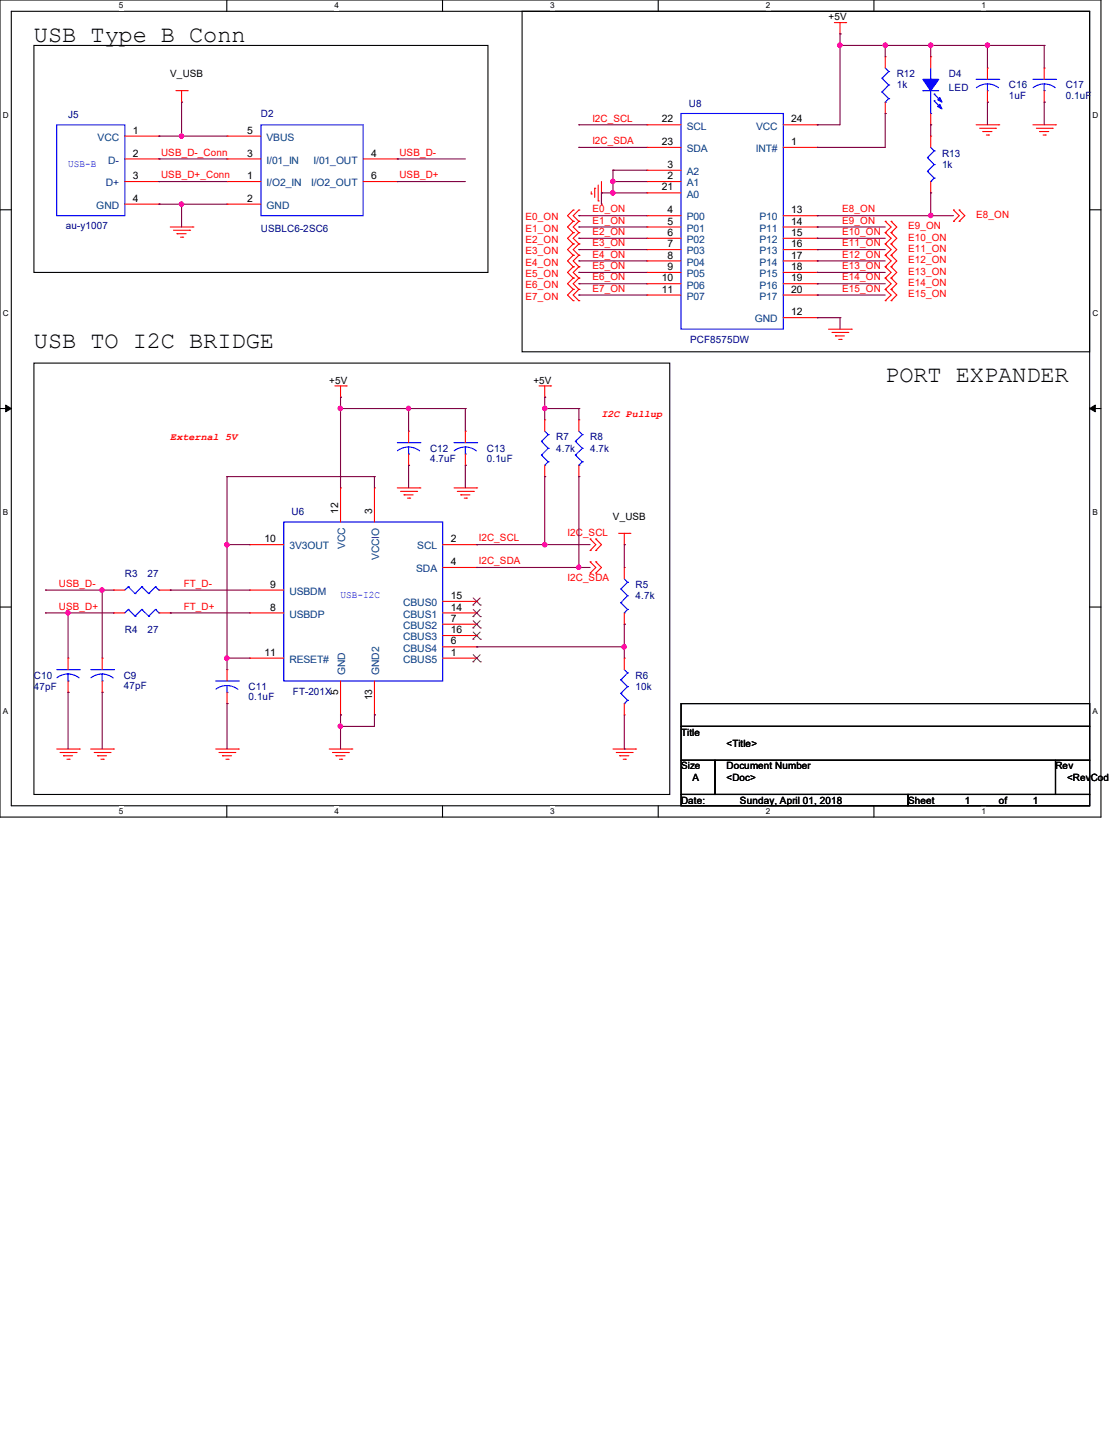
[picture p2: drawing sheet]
<svg xmlns="http://www.w3.org/2000/svg" width="216mm" height="279mm" viewBox="0 0 216 279" stroke-linecap="round" stroke-linejoin="round" font-family="sans-serif">
<path d="M0 0h214.3v159.1h-214.3zM2.2 2.2h209.9v154.7h-209.9z" fill="none" stroke="#000" stroke-width=".21"/>
<g fill="#fff">
<path d="M23.2 .2h.8v1.8h-.8z"/>
<path d="M23.2 157.1h.8v1.8h-.8z"/>
</g>
<path d="M44.2 0v2.2M44.2 156.9v2.2" fill="none" stroke="#000" stroke-width=".21"/>
<g fill="#fff">
<path d="M65.1 .2h.9v1.8h-.9z"/>
<path d="M65.1 157.1h.9v1.8h-.9z"/>
</g>
<path d="M86.1 0v2.2M86.1 156.9v2.2" fill="none" stroke="#000" stroke-width=".21"/>
<g fill="#fff">
<path d="M107.1 .2h.9v1.8h-.9z"/>
<path d="M107.1 157.1h.9v1.8h-.9z"/>
</g>
<path d="M128.1 0v2.2M128.1 156.9v2.2" fill="none" stroke="#000" stroke-width=".21"/>
<g fill="#fff">
<path d="M149.1 .2h.9v1.8h-.9z"/>
<path d="M149.1 157.1h.9v1.8h-.9z"/>
</g>
<path d="M170.1 0v2.2M170.1 156.9v2.2" fill="none" stroke="#000" stroke-width=".21"/>
<g fill="#fff">
<path d="M191.1 .2h.9v1.8h-.9z"/>
<path d="M191.1 157.1h.9v1.8h-.9z"/>
<path d="M.6 21.5h1.1v1.8h-1.1z"/>
<path d="M212.7 21.5h1.1v1.8h-1.1z"/>
<path d="M.6 60.2h1.1v1.7h-1.1z"/>
<path d="M212.7 60.2h1.1v1.7h-1.1z"/>
</g>
<path d="M0 40.9h2.2M212.1 40.9h2.2" fill="none" stroke="#000" stroke-width=".21"/>
<g fill="#fff">
<path d="M.6 98.8h1v1.8h-1z"/>
<path d="M212.7 98.8h1v1.8h-1z"/>
</g>
<path d="M0 79.5h2.2M212.1 79.5h2.2" fill="none" stroke="#000" stroke-width=".21"/>
<path d="M1.1 78.9l1.1 .6-1.1 .7zM212.1 79.5l1.1-.6v1.3z" fill="#000" stroke="#000" stroke-width=".19"/>
<g fill="#fff">
<path d="M.6 137.5h1v1.8h-1z"/>
<path d="M212.7 137.5h1v1.8h-1z"/>
</g>
<path d="M6.6 8.8h88.4v44.2h-88.4zM101.6 2.2h110.5v66.3h-110.5zM6.6 70.7h123.8v84h-123.8zM0 118.2h2.2M212.1 118.2h2.2M132.6 137h79.5v4.4h-79.5zM132.6 141.4h79.5v6.6h-79.5zM132.6 148h6.6v6.7h-6.6zM132.6 154.7h44.2v2.2h-44.2zM139.2 148h66.3v6.7h-66.3zM176.8 154.7h35.3v2.2h-35.3zM205.5 148h6.6v6.7h-6.6z" fill="none" stroke="#000" stroke-width=".21"/>
<g fill="none" stroke="#f00" stroke-width=".21">
<path d="M34.2 17.7h2.2M35.3 19.9h.1M35.3 17.7v2.2M36.4 17.7h.1M162.4 4.4h2.2M163.5 6.6h.1M163.5 4.4v2.2M164.6 4.4h.1M172.3 11h.1M172.3 11v2.3M172.3 19.9v2.2M181.2 11h.1"/>
<path d="M181.2 11v2.3M192.2 13.3h.1M192.2 19.9h.1M192.2 13.3v2.2M192.2 17.7v2.2M203.3 13.3h.1M203.3 19.9h.1M203.3 13.3v2.2M203.3 17.7v2.2M24.3 35.3h6.6M24.3 26.5h6.6M24.3 30.9h6.6"/>
<path d="M24.3 39.8h6.6M30.9 26.5h.1M30.9 30.9h.1M30.9 35.3h.1M30.9 39.8h.1M44.2 30.9h.1M44.2 35.3h.1M44.2 39.8h.1M44.2 26.5h.1M44.2 35.3h6.6M44.2 26.5h6.6M44.2 30.9h6.6"/>
<path d="M44.2 39.8h6.6M70.7 35.3h6.6M70.7 30.9h6.6M77.3 30.9h.1M77.3 35.3h.1M115.1 37.8h.1M115.1 37.3v.5M115.8 36.7h.1M115.8 36.7v1.7M116.5 39.1h.1M116.5 36v3.1M117.1 39.8h.1"/>
<path d="M117.1 35.3v4.5M125.9 24.3h.1M125.9 28.7h.1M125.9 33.1h.1M125.9 35.3h.1M125.9 37.5h.1M125.9 24.3h6.7M125.9 28.7h6.7M125.9 33.1h6.7M125.9 35.3h6.7M125.9 37.5h6.7M152.5 24.3h6.6"/>
<path d="M152.5 28.7h6.6M159.1 24.3h.1M159.1 28.7h.1M172.3 22.1h.1M181.2 26.5h.1M181.2 37.5h.1M181.2 24.3h.1M181.2 22.1v2.2M181.2 26.5v2.2M181.2 35.3v2.2M190 24.3h4.4M190.7 25h3.1"/>
<path d="M191.3 25.6h.1M191.3 25.6h1.8M192 26.3h.4M192.4 26.3h.1M193.8 25h.1M194.4 24.3h.1M201.1 24.3h4.4M201.8 25h3.1M202.4 25.6h.1M202.4 25.6h1.8M203.1 26.3h.4M203.5 26.3h.1"/>
<path d="M204.9 25h.1M205.5 24.3h.1M33.1 44.2h4.4M33.8 44.8h3.1M34.5 45.5h.1M34.5 45.5h1.7M35.1 46.2h.5M35.6 46.2h.1M36.9 44.8h.1M37.5 44.2h.1M111.6 40.9h.1M111.6 43.1h.1"/>
<path d="M111.6 45.3h.1M111.6 47.5h.1M111.6 49.7h.1M111.6 51.9h.1M111.6 54.1h.1M111.6 56.3h.1M111.6 58.5h.1M111.6 40.9l-1.1 1.1 1.1 1.1M111.6 43.1l-1.1 1.1 1.1 1.1M111.6 45.3l-1.1 1.1 1.1 1.1M111.6 47.5l-1.1 1.1 1.1 1.1M111.6 49.7l-1.1 1.1 1.1 1.1"/>
<path d="M111.6 51.9l-1.1 1.1 1.1 1.1M111.6 54.1l-1.1 1.1 1.1 1.1M111.6 56.3l-1.1 1.1 1.1 1.1M112.7 40.9h.1M112.7 43.1h.1M112.7 45.3h.1M112.7 47.5h.1M112.7 49.7h.1M112.7 51.9h.1M112.7 54.1h.1M112.7 56.3h.1M112.7 58.5h.1"/>
<path d="M112.7 40.9l-1.1 1.1 1.1 1.1M112.7 43.1l-1.1 1.1 1.1 1.1M112.7 45.3l-1.1 1.1 1.1 1.1M112.7 47.5l-1.1 1.1 1.1 1.1M112.7 49.7l-1.1 1.1 1.1 1.1M112.7 51.9l-1.1 1.1 1.1 1.1M112.7 54.1l-1.1 1.1 1.1 1.1M112.7 56.3l-1.1 1.1 1.1 1.1M125.9 42h.1M125.9 44.2h.1M125.9 46.4h.1M125.9 48.6h.1"/>
<path d="M125.9 50.8h.1M125.9 53h.1M125.9 55.2h.1M125.9 57.4h.1M125.9 44.2h6.7M125.9 42h6.7M125.9 46.4h6.7M125.9 48.6h6.7M125.9 50.8h6.7M125.9 53h6.7M125.9 55.2h6.7M125.9 57.4h6.7"/>
<path d="M152.5 44.2h6.6M152.5 42h6.6M152.5 46.4h6.6M152.5 48.6h6.6M152.5 50.8h6.6M152.5 53h6.6M152.5 55.2h6.6M152.5 57.4h6.6M159.1 42h.1M159.1 44.2h.1M159.1 46.4h.1M159.1 48.6h.1"/>
<path d="M159.1 50.8h.1M159.1 53h.1M159.1 55.2h.1M159.1 57.4h.1M172.3 58.5h.1M172.3 56.3h.1M172.3 54.1h.1M172.3 51.9h.1M172.3 49.7h.1M172.3 47.5h.1M172.3 45.3h.1M172.3 43.1h.1"/>
<path d="M172.3 56.3l1.2 1.1-1.2 1.1M172.3 54.1l1.2 1.1-1.2 1.1M172.3 51.9l1.2 1.1-1.2 1.1M172.3 49.7l1.2 1.1-1.2 1.1M172.3 47.5l1.2 1.1-1.2 1.1M172.3 45.3l1.2 1.1-1.2 1.1M172.3 43.1l1.2 1.1-1.2 1.1M173.5 58.5h.1M173.5 56.3h.1M173.5 54.1h.1M173.5 51.9h.1M173.5 49.7h.1"/>
<path d="M173.5 47.5h.1M173.5 45.3h.1M173.5 43.1h.1M173.5 56.3l1.1 1.1-1.1 1.1M173.5 54.1l1.1 1.1-1.1 1.1M173.5 51.9l1.1 1.1-1.1 1.1M173.5 49.7l1.1 1.1-1.1 1.1M173.5 47.5l1.1 1.1-1.1 1.1M173.5 45.3l1.1 1.1-1.1 1.1M173.5 43.1l1.1 1.1-1.1 1.1M185.6 43.1h.1M185.6 40.9h.1"/>
<path d="M185.6 40.9l1.1 1.1-1.1 1.1M186.7 43.1h.1M186.7 40.9h.1M186.7 40.9l1.1 1.1-1.1 1.1M65.2 75.1h2.2M66.3 77.3h.1M66.3 75.1v2.2M67.4 75.1h.1M104.9 75.1h2.3M106 77.3h.1M106 75.1v2.2M107.2 75.1h.1"/>
<path d="M152.5 61.8h6.6M159.1 61.8h.1M161.3 64.1h4.4M162 64.7h3.1M162.6 65.4h.1M162.6 65.4h1.8M163.3 66.1h.4M163.7 66.1h.1M165.1 64.7h.1M165.7 64.1h.1M66.3 95h.1M66.3 95v6.6"/>
<path d="M72.9 95h.1M72.9 95v6.6M77.3 95h4.4M78 95.7h3.1M78.7 96.4h.1M78.7 96.4h1.7M79.3 97h.5M79.5 83.9h.1M79.5 90.6h.1M79.5 83.9v2.3M79.5 88.4v2.2M79.8 97h.1"/>
<path d="M81.1 95.7h.1M81.7 95h.1M88.4 95h4.4M89 95.7h3.2M89.7 96.4h.1M89.7 96.4h1.8M90.4 97h.4M90.6 83.9h.1M90.6 90.6h.1M90.6 83.9v2.3M90.6 88.4v2.2M90.8 97h.1"/>
<path d="M92.2 95.7h.1M92.8 95h.1M106 81.7h.1M106 92.8h.1M106 81.7v2.2M106 90.6v2.2M112.7 81.7h.1M112.7 92.8h.1M112.7 81.7v2.2M112.7 90.6v2.2M22.1 119.3h.1M22.1 114.9h.1"/>
<path d="M22.1 114.9h2.2M22.1 119.3h2.2M30.9 114.9h2.2M30.9 119.3h2.2M33.1 119.3h.1M33.1 114.9h.1M48.6 106h.1M48.6 114.9h.1M48.6 119.3h.1M48.6 106h6.6M48.6 114.9h6.6M48.6 119.3h6.6"/>
<path d="M86.2 106h6.6M86.2 119.3h6.6M86.2 110.5h6.6M86.2 117.1h6.6M92.8 106h.1M92.8 110.5h.1M92.8 117.1h.1M92.8 119.3h.1M114.9 107.2h.1M114.9 104.9h.1M114.9 111.6h.1M114.9 109.4h.1"/>
<path d="M114.9 104.9l1.1 1.1-1.1 1.2M114.9 109.4l1.1 1.1-1.1 1.1M116 107.2h.1M116 104.9h.1M116 111.6h.1M116 109.4h.1M116 104.9l1.1 1.1-1.1 1.2M116 109.4l1.1 1.1-1.1 1.1M120.4 103.8h2.2M121.5 106h.1M121.5 110.5h.1M121.5 103.8v2.2"/>
<path d="M121.5 110.5v2.2M121.5 119.3v2.2M122.6 103.8h.1M13.3 128.1h.1M13.3 134.8h.1M13.3 128.1v2.3M13.3 132.6v2.2M19.9 128.1h.1M19.9 134.8h.1M19.9 128.1v2.3M19.9 132.6v2.2M44.2 130.4h.1"/>
<path d="M44.2 137h.1M44.2 130.4v2.2M44.2 134.8v2.2M48.6 128.1h.1M48.6 128.1h6.6M66.3 139.2h.1M66.3 132.6v6.6M72.9 139.2h.1M72.9 132.6v6.6M86.2 128.1h6.6M86.2 121.5h6.6M86.2 123.7h6.6"/>
<path d="M86.2 125.9h6.6M92.8 121.5h.1M92.8 123.7h.1M92.8 125.9h.1M92.8 128.1h.1M121.5 128.1h.1M121.5 139.2h.1M121.5 121.5h.1M121.5 128.1v2.3M121.5 137v2.2M11 145.8h4.5M11.7 146.5h3.1"/>
<path d="M12.4 147.2h.1M12.4 147.2h1.7M13 147.8h.5M13.5 147.8h.1M14.8 146.5h.1M15.5 145.8h.1M17.7 145.8h4.4M18.3 146.5h3.1M19 147.2h.1M19 147.2h1.7M19.6 147.8h.5M20.1 147.8h.1"/>
<path d="M21.4 146.5h.1M22.1 145.8h.1M42 145.8h4.4M42.6 146.5h3.1M43.3 147.2h.1M43.3 147.2h1.8M44 147.8h.4M44.4 147.8h.1M45.7 146.5h.1M46.4 145.8h.1M64.1 145.8h4.4M64.7 146.5h3.1"/>
<path d="M65.4 147.2h.1M65.4 147.2h1.8M66.1 147.8h.4M66.5 147.8h.1M67.8 146.5h.1M68.5 145.8h.1M119.3 145.8h4.4M120 146.5h3.1M120.6 147.2h.1M120.6 147.2h1.8M121.3 147.8h.5M121.8 147.8h.1"/>
<path d="M123.1 146.5h.1M123.7 145.8h.1"/>
</g>
<g fill="none" stroke="#00f" stroke-width=".21">
<path d="M171.7 15.2h.1M171.7 17.9h.1M171.7 15.2l1.3 1.4M171.7 17.9l1.3 1.3M172.3 19.9h.1M172.3 13.3l.7 .6M173 13.9h.1M173 16.6h.1M173 19.2h.1M173 13.9l-1.3 1.3M173 16.6l-1.3 1.3M173 19.2l-.7 .7"/>
<path d="M179.7 17.7h.1M179.7 17.7h3.1M181.2 15.5h.1M181.2 13.3v2.2M181.2 17.7v4.4M181.9 18.3h.1M181.9 19.6h.1M181.9 18.3l1.3 1.3M181.9 19.6l1.3 1.4M190 15.5h4.4M192.2 17.7h.1M192.2 16.3l1.4 .3 .8 .5"/>
<path d="M192.2 16.3l-1.3 .3-.8 .5M192.2 16.3v1.4M194.4 15.5h.1M201.1 15.5h4.4M203.3 17.7h.1M203.3 16.3l1.3 .3 .8 .5M203.3 16.3l-1.4 .3-.8 .5M203.3 16.3v1.4M205.5 15.5h.1M11 24.3h13.3v17.7h-13.3zM50.8 24.3h19.9v17.7h-19.9zM132.6 22.1h19.9v42h-19.9z"/>
<path d="M180.6 30.7h.1M180.6 33.4h.1M180.6 30.7l1.3 1.3M180.6 33.4l1.3 1.3M181.2 35.3h.1M181.2 22.1h.1M181.2 28.7l.7 .7M181.9 29.4h.1M181.9 32h.1M181.9 34.7h.1M181.9 29.4l-1.3 1.3M181.9 32l-1.3 1.4"/>
<path d="M181.9 34.7l-.7 .6M77.3 86.2h4.4M79.5 88.4h.1M79.5 87l1 .2 1.2 .6M79.5 87l-.9 .2-1.2 .6M79.5 87v1.4M81.7 86.2h.1M88.4 86.2h4.4M90.6 88.4h.1M90.6 87l.9 .2 1.2 .6M90.6 87l-.9 .2-1.3 .6M90.6 87v1.4"/>
<path d="M92.8 86.2h.1M105.4 85.9h.1M105.4 88.6h.1M105.4 85.9l1.3 1.4M105.4 88.6l1.3 1.3M106 90.6h.1M106 83.9l.7 .7M106.7 84.6h.1M106.7 87.3h.1M106.7 89.9h.1M106.7 84.6l-1.3 1.3M106.7 87.3l-1.3 1.3"/>
<path d="M106.7 89.9l-.7 .7M112 85.9h.1M112 88.6h.1M112 85.9l1.4 1.4M112 88.6l1.4 1.3M112.7 90.6h.1M112.7 83.9l.7 .7M113.4 84.6h.1M113.4 87.3h.1M113.4 89.9h.1M113.4 84.6l-1.4 1.3M113.4 87.3l-1.4 1.3"/>
<path d="M113.4 89.9l-.7 .7M25 118.7h.1M25 114.3h.1M25 118.7l-.7 .6M25 118.7l1.3 1.3M25 114.3l-.7 .6M25 114.3l1.3 1.3M26.3 120h.1M26.3 115.6h.1M27.6 118.7h.1M27.6 114.3h.1M27.6 118.7l-1.3 1.3"/>
<path d="M27.6 118.7l1.4 1.3M27.6 114.3l-1.3 1.3M27.6 114.3l1.4 1.3M29 120h.1M29 115.6h.1M30.3 118.7h.1M30.3 114.3h.1M30.3 118.7l-1.3 1.3M30.3 118.7l.6 .6M30.3 114.3l-1.3 1.3M30.3 114.3l.6 .6M30.9 119.3h.1"/>
<path d="M30.9 114.9h.1M55.2 101.6h31v31h-31zM120.9 114.7h.1M120.9 117.3h.1M120.9 114.7l1.3 1.3M120.9 117.3l1.3 1.4M121.5 119.3h.1M121.5 112.7l.7 .7M122.2 113.4h.1M122.2 116h.1M122.2 118.7h.1M122.2 113.4l-1.3 1.3"/>
<path d="M122.2 116l-1.3 1.3M122.2 118.7l-.7 .6M11 130.4h4.5M13.3 132.6h.1M13.3 131.2l.9 .2 1.2 .6M13.3 131.2l-1 .2-1.2 .6M13.3 131.2v1.4M15.5 130.4h.1M17.7 130.4h4.4M19.9 132.6h.1M19.9 131.2l1.3 .3 .8 .5M19.9 131.2l-1 .2-1.2 .6"/>
<path d="M19.9 131.2v1.4M22.1 130.4h.1M42 132.6h4.4M44.2 134.8h.1M44.2 133.5l1.3 .3 .8 .4M44.2 133.5l-.9 .1-1.3 .6M44.2 133.5v1.3M46.4 132.6h.1M120.9 132.4h.1M120.9 135h.1M120.9 132.4l1.3 1.3M120.9 135l1.3 1.4"/>
<path d="M121.5 137h.1M121.5 130.4l.7 .6M122.2 131h.1M122.2 133.7h.1M122.2 136.4h.1M122.2 131l-1.3 1.4M122.2 133.7l-1.3 1.3M122.2 136.4l-.7 .6"/>
</g>
<g fill="#00f" stroke="#00f" stroke-width=".21">
<path d="M179.7 15.5h3.1l-1.6 2.2z" fill-rule="evenodd"/>
<path d="M182.5 20.7l.5-.4 .4 .9z" fill-rule="evenodd"/>
<path d="M182.5 19.4l.5-.4 .4 .9z" fill-rule="evenodd"/>
</g>
<g fill="none" stroke="#804000" stroke-width=".19">
<path d="M92.1 117.8h.1M92.1 116.4l1.4 1.4M92.1 118.7l1.4 1.4M93.5 116.4l-1.4 1.4M93.5 118.7l-1.4 1.4M93.5 117.8h.1M92.1 120.1h.1M92.1 122.3h.1M92.1 124.5h.1M92.1 128.9h.1M92.1 120.9l1.4 1.4M92.1 123.1l1.4 1.4"/>
<path d="M92.1 127.5l1.4 1.4M93.5 120.9l-1.4 1.4M93.5 123.1l-1.4 1.4M93.5 127.5l-1.4 1.4M93.5 120.1h.1M93.5 122.3h.1M93.5 124.5h.1M93.5 128.9h.1"/>
</g>
<g fill="none" stroke="#800040" stroke-width=".21">
<path d="M35.3 19.9h.1M35.3 19.9v6.6M163.5 6.6h.1M163.5 8.8h.1M163.5 6.6v17.7h-4.4M163.5 8.8h39.8M172.3 8.8h.1M172.3 8.8v2.2M181.2 8.8h.1M181.2 8.8v2.2M192.2 8.8h.1M192.2 19.9h.1"/>
<path d="M192.2 8.8v4.5M192.2 19.9v4.4M203.3 8.8h.1M203.3 19.9h.1M203.3 8.8v4.5M203.3 19.9v4.4M30.9 39.8h.1M30.9 26.5h.1M30.9 30.9h.1M30.9 35.3h.1M30.9 39.8h13.3M30.9 26.5h13.3"/>
<path d="M30.9 30.9h13.3M30.9 35.3h13.3M35.3 39.8h.1M35.3 26.5h.1M35.3 39.8v4.4M77.3 30.9h.1M77.3 35.3h.1M77.3 30.9h13.3M77.3 35.3h13.3M112.7 24.3h.1M112.7 28.7h.1M112.7 24.3h13.2"/>
<path d="M112.7 28.7h13.2M117.1 37.5h.1M117.1 37.5h8.8M117.1 37.5v2.3M119.3 33.1h.1M119.3 35.3h.1M119.3 37.5h.1M119.3 35.3h6.6M119.3 33.1h6.6M119.3 33.1v4.4M159.1 24.3h.1M159.1 28.7h.1"/>
<path d="M172.3 22.1h.1M172.3 22.1v6.6h-13.2M181.2 24.3h.1M181.2 37.5h.1M181.2 24.3v2.2M181.2 37.5v4.5M112.7 42h.1M112.7 44.2h.1M112.7 46.4h.1M112.7 48.6h.1M112.7 50.8h.1M112.7 53h.1"/>
<path d="M112.7 55.2h.1M112.7 57.4h.1M112.7 42h13.2M112.7 44.2h13.2M112.7 46.4h13.2M112.7 48.6h13.2M112.7 50.8h13.2M112.7 53h13.2M112.7 55.2h13.2M112.7 57.4h13.2M159.1 42h.1M159.1 44.2h.1"/>
<path d="M159.1 46.4h.1M159.1 48.6h.1M159.1 50.8h.1M159.1 53h.1M159.1 55.2h.1M159.1 57.4h.1M159.1 42h26.5M159.1 44.2h13.2M159.1 46.4h13.2M159.1 48.6h13.2M159.1 50.8h13.2M159.1 53h13.2"/>
<path d="M159.1 55.2h13.2M159.1 57.4h13.2M181.2 42h.1M66.3 77.3h.1M66.3 79.5h.1M66.3 77.3v17.7M66.3 79.5h24.3M79.5 79.5h.1M79.5 79.5v4.4M90.6 79.5h.1M90.6 79.5v4.4M106 77.3h.1"/>
<path d="M106 79.5h.1M106 79.5h6.7M106 77.3v4.4M112.7 79.5h.1M112.7 79.5v2.2M159.1 61.8h.1M159.1 61.8h4.4M163.5 61.8h.1M163.5 61.8v2.3M44.2 92.8h.1M44.2 92.8v37.6M44.2 92.8h28.7"/>
<path d="M72.9 92.8h.1M72.9 92.8v2.2M79.5 90.6h.1M79.5 90.6v4.4M90.6 90.6h.1M90.6 90.6v4.4M106 92.8h.1M106 92.8v13.2M112.7 92.8h.1M112.7 92.8v17.7M8.8 114.9h.1M8.8 119.3h.1"/>
<path d="M8.8 114.9h13.3M8.8 119.3h13.3M13.3 119.3h.1M13.3 119.3v8.8M19.9 114.9h.1M19.9 114.9v13.2M33.1 114.9h.1M33.1 119.3h.1M33.1 114.9h15.5M33.1 119.3h15.5M44.2 106h.1M44.2 106h4.4"/>
<path d="M92.8 106h.1M92.8 110.5h.1M92.8 106h22.1M92.8 110.5h22.1M106 106h.1M112.7 110.5h.1M121.5 106h.1M121.5 106v4.5M13.3 134.8h.1M13.3 134.8v11M19.9 134.8h.1M19.9 134.8v11"/>
<path d="M44.2 137h.1M44.2 128.1h.1M44.2 137v8.8M44.2 128.1h4.4M66.3 139.2h.1M66.3 139.2v6.6M72.9 139.2h.1M72.9 139.2v2.2h-6.6M92.8 125.9h.1M92.8 125.9h28.7M121.5 121.5h.1M121.5 125.9h.1"/>
<path d="M121.5 121.5v6.6M121.5 139.2v6.6M66.3 141.4h.1M121.5 145.8h.1"/>
</g>
<g fill="#f0f" stroke="#f0f" stroke-width=".21">
<circle cx="35.3" cy="39.8" r=".41"/>
<circle cx="35.3" cy="26.5" r=".41"/>
<circle cx="13.2" cy="119.3" r=".41"/>
<circle cx="19.9" cy="114.9" r=".42"/>
<circle cx="66.3" cy="141.4" r=".42"/>
<circle cx="121.5" cy="125.9" r=".42"/>
<circle cx="44.2" cy="128.1" r=".42"/>
<circle cx="44.2" cy="106" r=".42"/>
<circle cx="79.5" cy="79.5" r=".41"/>
<circle cx="66.3" cy="79.5" r=".42"/>
<circle cx="106" cy="79.5" r=".42"/>
<circle cx="112.7" cy="110.4" r=".41"/>
<circle cx="106" cy="106" r=".42"/>
<circle cx="163.5" cy="8.8" r=".42"/>
<circle cx="172.3" cy="8.8" r=".42"/>
<circle cx="192.2" cy="8.8" r=".42"/>
<circle cx="181.2" cy="8.8" r=".42"/>
<circle cx="119.3" cy="35.3" r=".42"/>
<circle cx="119.3" cy="37.5" r=".42"/>
<circle cx="181.2" cy="42" r=".42"/>
</g>
<g font-size="4.6">
<text x="6.6" y="8.1">USB Type B Conn</text>
<text x="6.6" y="67.8">USB TO I2C BRIDGE</text>
<text x="172.3" y="74.4">PORT EXPANDER</text>
</g>
<g font-size="2">
<text x="128.8" y="23.8">22</text>
<text x="154.1" y="23.8">24</text>
<text x="25.9" y="26">1</text>
<text x="48.1" y="26">5</text>
<text x="128.8" y="28.2">23</text>
<text x="154.1" y="28.2">1</text>
<text x="25.9" y="30.5">2</text>
<text x="25.9" y="34.9">3</text>
<text x="48.1" y="30.5">3</text>
<text x="48.1" y="34.9">1</text>
<text x="72.3" y="30.5">4</text>
<text x="72.3" y="34.9">6</text>
<text x="129.9" y="32.7">3</text>
<text x="129.9" y="34.9">2</text>
<text x="25.9" y="39.3">4</text>
<text x="48.1" y="39.3">2</text>
<text x="128.8" y="37.1">21</text>
<text x="129.9" y="41.5">4</text>
<text x="154.1" y="41.5">13</text>
<text x="129.9" y="43.7">5</text>
<text x="129.9" y="45.9">6</text>
<text x="154.1" y="43.7">14</text>
<text x="154.1" y="45.9">15</text>
<text x="129.9" y="48.1">7</text>
<text x="129.9" y="50.3">8</text>
<text x="129.9" y="52.6">9</text>
<text x="154.1" y="48.1">16</text>
<text x="154.1" y="50.3">17</text>
<text x="154.1" y="52.6">18</text>
<text x="128.8" y="54.8">10</text>
<text x="128.8" y="57">11</text>
<text x="154.1" y="54.8">19</text>
<text x="154.1" y="57">20</text>
<text x="154.1" y="61.4">12</text>
<text x="65.8" y="100.1" transform="rotate(-90 65.8 100.1)">12</text>
<text x="72.4" y="100.1" transform="rotate(-90 72.4 100.1)">3</text>
<text x="51.5" y="105.6">10</text>
<text x="87.8" y="105.6">2</text>
<text x="87.8" y="110">4</text>
<text x="52.6" y="114.4">9</text>
<text x="52.6" y="118.9">8</text>
<text x="87.8" y="116.6">15</text>
<text x="87.8" y="118.9">14</text>
<text x="87.8" y="121.1">7</text>
<text x="87.8" y="123.3">16</text>
<text x="87.8" y="125.5">6</text>
<text x="51.5" y="127.7">11</text>
<text x="87.8" y="127.7">1</text>
<text x="65.8" y="135.3" transform="rotate(-90 65.8 135.3)">5</text>
<text x="72.4" y="136.4" transform="rotate(-90 72.4 136.4)">13</text>
</g>
<g font-size="2" fill="#004080">
<text x="19" y="27.4">VCC</text>
<text x="51.9" y="27.4">VBUS</text>
<text x="133.7" y="25.2">SCL</text>
<text x="133.7" y="29.6">SDA</text>
<text x="147.2" y="29.6">INT#</text>
<text x="147.2" y="25.2">VCC</text>
<text x="21.1" y="31.9">D-</text>
<text x="51.9" y="31.9">I/01_IN</text>
<text x="61" y="31.9">I/01_OUT</text>
<text x="133.7" y="34.1">A2</text>
<text x="18.8" y="40.7">GND</text>
<text x="20.6" y="36.3">D+</text>
<text x="51.9" y="36.3">I/O2_IN</text>
<text x="51.9" y="40.7">GND</text>
<text x="60.6" y="36.3">I/O2_OUT</text>
<text x="133.7" y="36.3">A1</text>
<text x="133.7" y="38.5">A0</text>
<text x="133.7" y="42.9">P00</text>
<text x="133.7" y="45.1">P01</text>
<text x="133.7" y="47.3">P02</text>
<text x="147.9" y="42.9">P10</text>
<text x="147.9" y="45.1">P11</text>
<text x="147.9" y="47.3">P12</text>
<text x="133.7" y="49.5">P03</text>
<text x="133.7" y="51.7">P04</text>
<text x="133.7" y="54">P05</text>
<text x="147.9" y="49.5">P13</text>
<text x="147.9" y="51.7">P14</text>
<text x="147.9" y="54">P15</text>
<text x="133.7" y="56.2">P06</text>
<text x="133.7" y="58.4">P07</text>
<text x="147.9" y="56.2">P16</text>
<text x="147.9" y="58.4">P17</text>
<text x="146.9" y="62.8">GND</text>
<text x="56.3" y="107">3V3OUT</text>
<text x="67.2" y="107" transform="rotate(-90 67.2 107)">VCC</text>
<text x="81.2" y="107">SCL</text>
<text x="73.8" y="109.1" transform="rotate(-90 73.8 109.1)">VCCIO</text>
<text x="81" y="111.4">SDA</text>
<text x="56.3" y="115.8">USBDM</text>
<text x="78.5" y="118">CBUS0</text>
<text x="56.3" y="120.3">USBDP</text>
<text x="78.5" y="120.3">CBUS1</text>
<text x="78.5" y="122.5">CBUS2</text>
<text x="78.5" y="124.7">CBUS3</text>
<text x="56.3" y="129.1">RESET#</text>
<text x="67.2" y="131.5" transform="rotate(-90 67.2 131.5)">GND</text>
<text x="73.8" y="131.5" transform="rotate(-90 73.8 131.5)">GND2</text>
<text x="78.5" y="126.9">CBUS4</text>
<text x="78.5" y="129.1">CBUS5</text>
</g>
<g font-size="1.9">
<text x="161.3" y="4">+5V</text>
<text x="33.1" y="15">V_USB</text>
<text x="64.1" y="74.7">+5V</text>
<text x="103.8" y="74.7">+5V</text>
<text x="119.3" y="101.2">V_USB</text>
<text x="132.6" y="143.2">Title</text>
<text x="132.6" y="149.8">Size</text>
<text x="141.4" y="149.8">Document Number</text>
<text x="141.4" y="145.4">&lt;Title&gt;</text>
<text x="205.5" y="149.8">Rev</text>
<text x="134.8" y="152">A</text>
<text x="141.4" y="152">&lt;Doc&gt;</text>
<text x="207.7" y="152">&lt;RevCode</text>
<text x="132.6" y="156.5">Date:</text>
<text x="144.1" y="156.5">Sunday, April 01, 2018</text>
<text x="176.8" y="156.5">Sheet</text>
<text x="187.8" y="156.5">1</text>
<text x="194.4" y="156.5">of</text>
<text x="201.1" y="156.5">1</text>
</g>
<g font-size="1.9" fill="#000080">
<text x="174.6" y="15">R12</text>
<text x="174.6" y="17.2">1k</text>
<text x="184.7" y="15">D4</text>
<text x="184.7" y="17.7">LED</text>
<text x="196.4" y="17.2">C16</text>
<text x="207.5" y="17.2">C17</text>
<text x="13.3" y="23">J5</text>
<text x="50.8" y="22.8">D2</text>
<text x="134.1" y="20.8">U8</text>
<text x="196.4" y="19.2">1uF</text>
<text x="207.5" y="19.2">0.1uF</text>
<text x="183.4" y="30.5">R13</text>
<text x="183.4" y="32.7">1k</text>
<text x="12.8" y="44.6">au-y1007</text>
<text x="50.8" y="45.1">USBLC6-2SC6</text>
<text x="134.4" y="66.7">PCF8575DW</text>
<text x="83.7" y="88">C12</text>
<text x="83.7" y="90">4.7uF</text>
<text x="94.8" y="88">C13</text>
<text x="94.8" y="90">0.1uF</text>
<text x="108.3" y="85.7">R7</text>
<text x="108.3" y="88">4.7k</text>
<text x="114.9" y="85.7">R8</text>
<text x="114.9" y="88">4.7k</text>
<text x="56.8" y="100.3">U6</text>
<text x="24.3" y="112.3">R3</text>
<text x="28.7" y="112.3">27</text>
<text x="123.7" y="114.5">R5</text>
<text x="123.7" y="116.7">4.7k</text>
<text x="24.3" y="123.3">R4</text>
<text x="28.7" y="123.3">27</text>
<text x="6.6" y="132.2">C10</text>
<text x="6.6" y="134.4">47pF</text>
<text x="24.1" y="132.2">C9</text>
<text x="24.1" y="134.2">47pF</text>
<text x="48.4" y="134.4">C11</text>
<text x="48.4" y="136.4">0.1uF</text>
<text x="57" y="135.3">FT-201X</text>
<text x="123.7" y="132.2">R6</text>
<text x="123.7" y="134.4">10k</text>
</g>
<g font-size="1.9" fill="#f00">
<text x="115.3" y="23.7">I2C_SCL</text>
<text x="115.3" y="28.1">I2C_SDA</text>
<text x="31.4" y="30.3">USB_D-_Conn</text>
<text x="31.4" y="34.7">USB_D+_Conn</text>
<text x="77.8" y="30.3">USB_D-</text>
<text x="77.8" y="34.7">USB_D+</text>
<text x="115.3" y="41.4">E0_ON</text>
<text x="164" y="41.4">E8_ON</text>
<text x="102.3" y="42.9">E0_ON</text>
<text x="102.3" y="45.1">E1_ON</text>
<text x="102.3" y="47.3">E2_ON</text>
<text x="115.3" y="43.6">E1_ON</text>
<text x="115.3" y="45.8">E2_ON</text>
<text x="115.3" y="48">E3_ON</text>
<text x="164" y="43.6">E9_ON</text>
<text x="164" y="45.8">E10_ON</text>
<text x="164" y="48">E11_ON</text>
<text x="176.8" y="46.9">E10_ON</text>
<text x="176.8" y="44.6">E9_ON</text>
<text x="190" y="42.4">E8_ON</text>
<text x="102.3" y="49.5">E3_ON</text>
<text x="102.3" y="51.7">E4_ON</text>
<text x="102.3" y="53.9">E5_ON</text>
<text x="115.3" y="50.2">E4_ON</text>
<text x="115.3" y="52.4">E5_ON</text>
<text x="164" y="50.2">E12_ON</text>
<text x="164" y="52.4">E13_ON</text>
<text x="176.8" y="53.5">E13_ON</text>
<text x="176.8" y="51.3">E12_ON</text>
<text x="176.8" y="49.1">E11_ON</text>
<text x="102.3" y="56.1">E6_ON</text>
<text x="102.3" y="58.3">E7_ON</text>
<text x="115.3" y="54.6">E6_ON</text>
<text x="115.3" y="56.8">E7_ON</text>
<text x="164" y="54.6">E14_ON</text>
<text x="164" y="56.8">E15_ON</text>
<text x="176.8" y="57.9">E15_ON</text>
<text x="176.8" y="55.7">E14_ON</text>
<text x="117.1" y="81.2">I2C Pullup</text>
<text x="33.1" y="85.6">External 5V</text>
<text x="93.2" y="105.4">I2C_SCL</text>
<text x="110.5" y="104.3">I2C_SCL</text>
<text x="93.2" y="109.9">I2C_SDA</text>
<text x="110.5" y="113.2">I2C_SDA</text>
<text x="11.5" y="114.3">USB_D-</text>
<text x="11.5" y="118.7">USB_D+</text>
<text x="35.8" y="114.3">FT_D-</text>
<text x="35.8" y="118.7">FT_D+</text>
</g>
<g font-size="1.9" fill="#00f">
<text x="13.2" y="32.5">USB-B</text>
<text x="66.3" y="116.4">USB-I2C</text>
</g>
<g font-size="1.6">
<text x="23.2" y="1.7">5</text>
<text x="65.1" y="1.7">4</text>
<text x="107.1" y="1.7">3</text>
<text x="149.1" y="1.7">2</text>
<text x="191.1" y="1.7">1</text>
<text x=".6" y="22.9">D</text>
<text x="212.7" y="22.9">D</text>
<text x=".6" y="61.6">C</text>
<text x="212.7" y="61.6">C</text>
<text x=".6" y="100.3">B</text>
<text x="212.7" y="100.3">B</text>
<text x=".6" y="138.9">A</text>
<text x="212.7" y="138.9">A</text>
<text x="23.2" y="158.5">5</text>
<text x="65.1" y="158.5">4</text>
<text x="107.1" y="158.5">3</text>
<text x="149.1" y="158.5">2</text>
<text x="191.1" y="158.5">1</text>
</g>
</svg>
